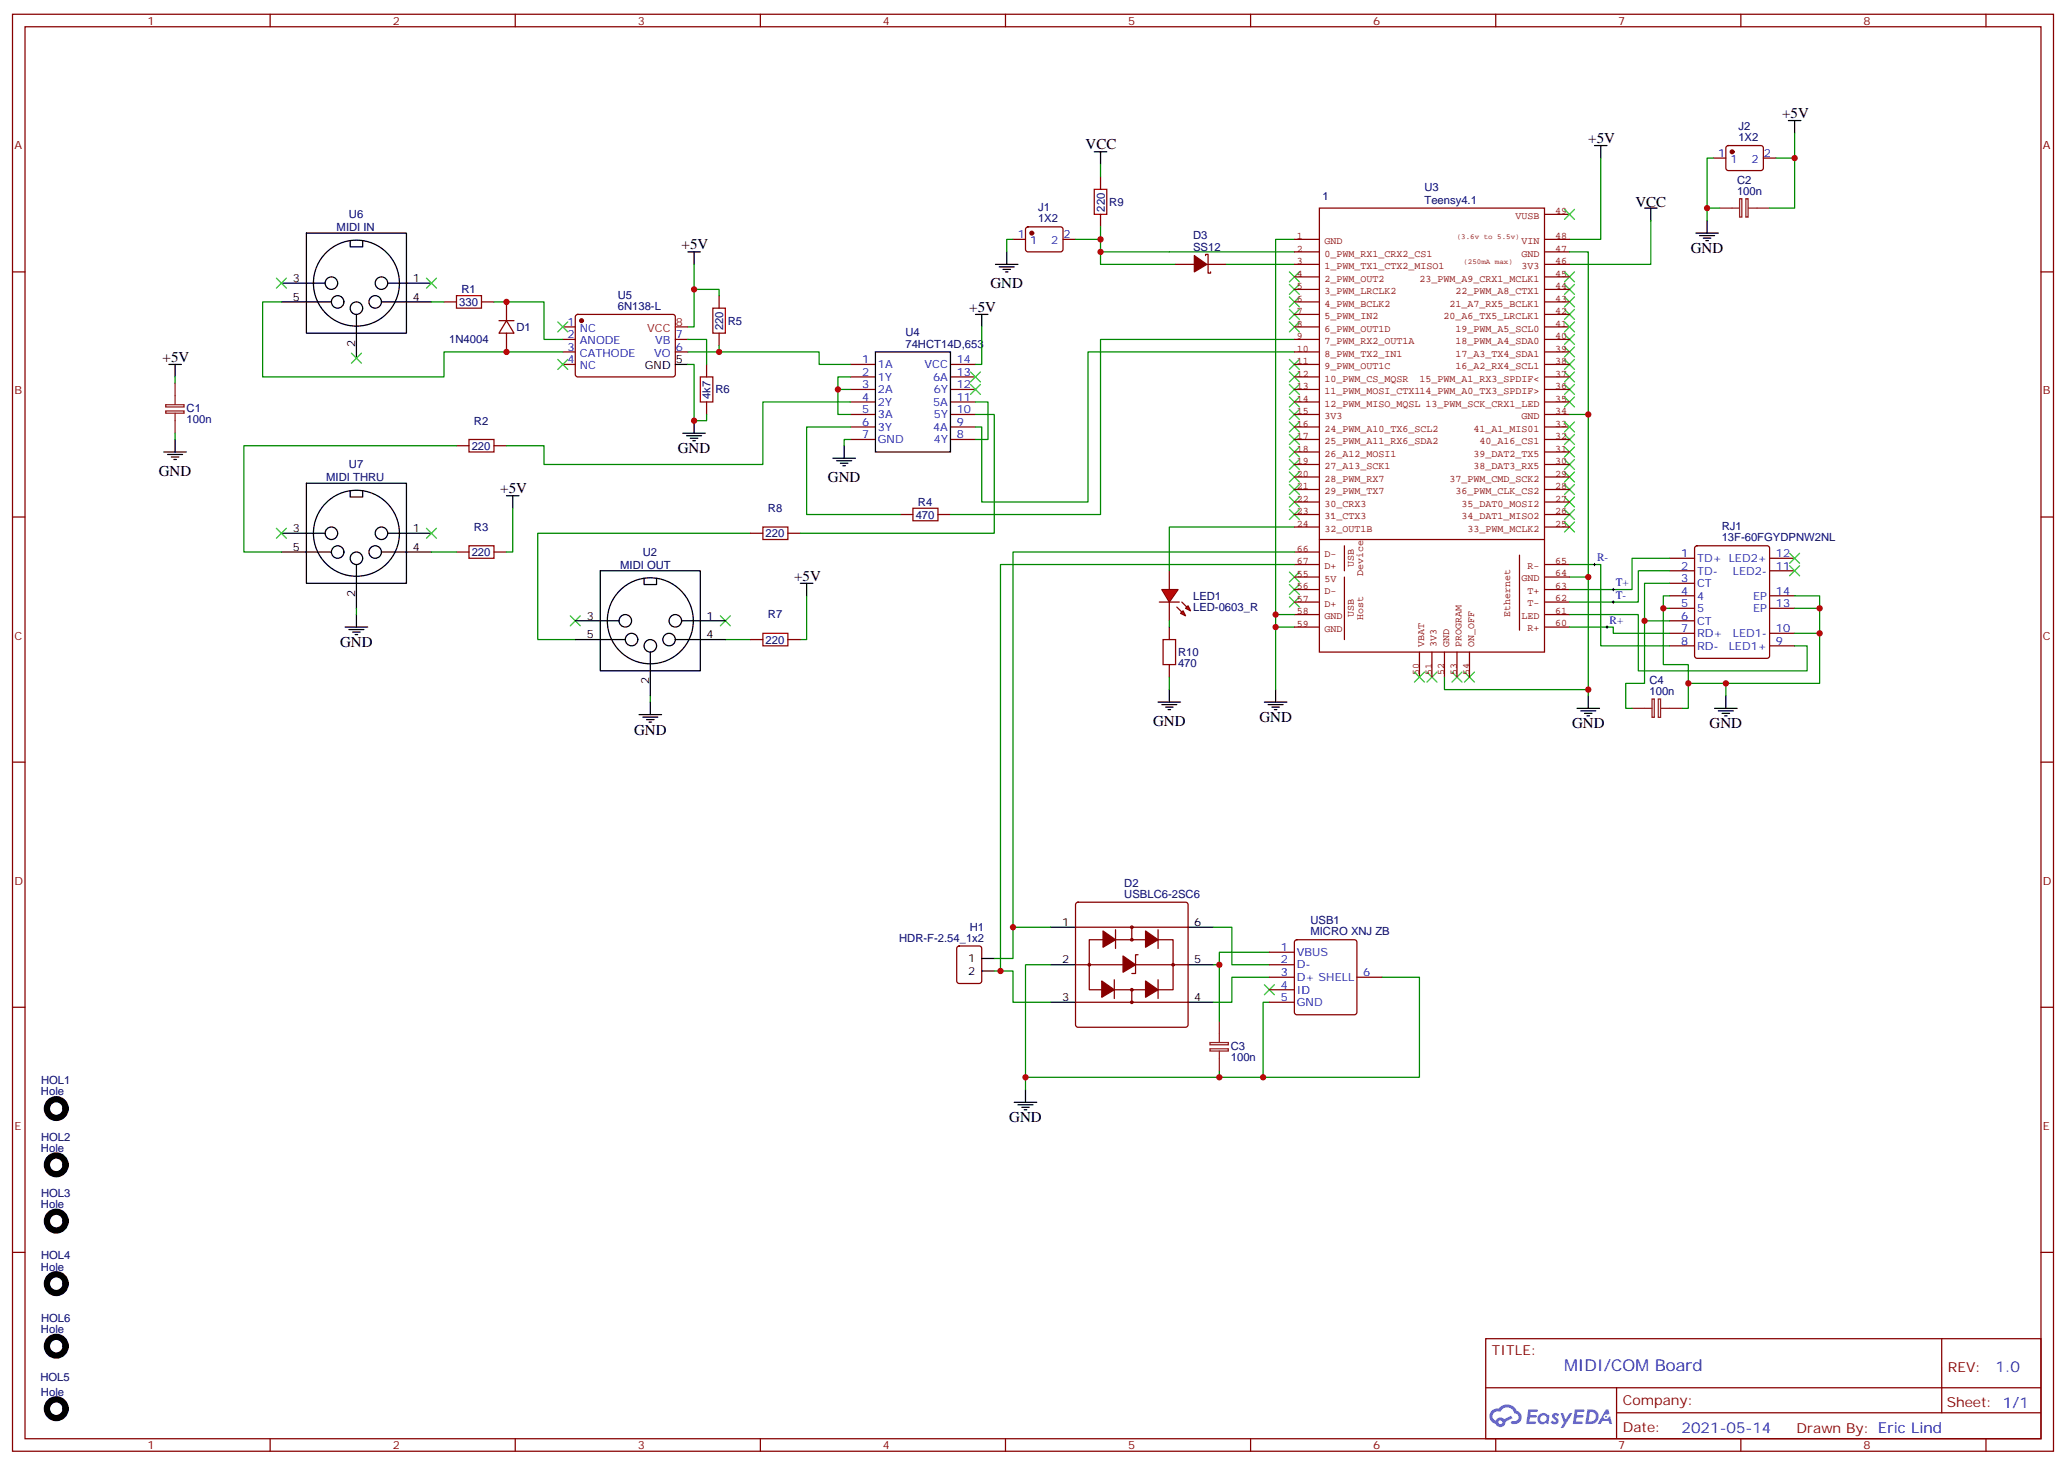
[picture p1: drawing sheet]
<svg xmlns="http://www.w3.org/2000/svg" width="583mm" height="413mm" viewBox="0 0 583 413" stroke-linecap="round" stroke-linejoin="round" font-family="sans-serif">
<g fill="none" stroke="#870000" stroke-width=".35">
<path d="M3.5 4h575.8v405.4h-575.8zM7.1 7.5h568.6v398.3h-568.6zM76.2 4v3.5M145.3 4v3.5M214.5 4v3.5M283.6 4v3.5M352.8 4v3.5M421.9 4v3.5M491.1 4v3.5M560.2 4v3.5M3.5 76.7h3.6M575.7 76.7h3.6"/>
<path d="M3.5 145.8h3.6M575.7 145.8h3.6M3.5 215h3.6M575.7 215h3.6M3.5 284.1h3.6M575.7 284.1h3.6M3.5 353.3h3.6M575.7 353.3h3.6M419.1 377.6h156.6v28.2h-156.6zM547.7 377.6v20.9M419.1 391.5h156.5M456 398.5h119.6"/>
<path d="M456 391.5v14.1M76.2 405.8v3.6M145.3 405.8v3.6M214.5 405.8v3.6M283.6 405.8v3.6M352.8 405.8v3.6M421.9 405.8v3.6M491.1 405.8v3.6M560.2 405.8v3.6"/>
</g>
<g fill="#5487ff">
<path d="M438.1 398.8a1.22 1.22 0 0 1 1.7 .3l-.4 .5a.47 .47 0 0 0-.3-.4 .47 .47 0 0 0-.5 .2v.1a1.23 1.23 0 0 1 .8 2 1.44 1.44 0 0 1-2-.3l.5-.5 .7 .4a.29 .29 0 0 0 .3-.3 .29 .29 0 0 0-.2-.3 1.04 1.04 0 0 1-.6-1.7z"/>
<path d="M431.1 397.5h2.3l.4 .2-.2 .5-1.8 .1-.1 .8h1.5l.3 .4-.3 .4h-1.6l-.2 1.1h1.7l.2 .3-.2 .3-2.6 .1z"/>
<path d="M444.2 397.5h2.4l.3 .2-.1 .5-1.8 .1-.2 .8h1.6l.3 .4-.4 .4h-1.6l-.1 1.1h1.7l.2 .3-.2 .3-2.7 .1z"/>
<path d="M453 397.6h.7l.3 1.2-.6 .3a.69 .69 0 0 0-1 .3 .69 .69 0 0 0 .4 1 .69 .69 0 0 0 .9-.7l.5-.2 .6 2.2h-.8l-.3-.9h-1.7l-.5 .9h-.8z"/>
<path d="M440.2 398.6h.8l.6 1.8 1.1-1.8h.9l-2.6 4.2h-.8l.9-1.5z"/>
<path d="M447.8 397.5l-.6 4.2h1.3a2.11 2.11 0 0 0 2.5-2.1 2.11 2.11 0 0 0-2.5-2.1zM448.5 398.3a1.39 1.39 0 0 1 1.7 1.4 1.39 1.39 0 0 1-1.8 1.3h-.3z"/>
<path d="M434.1 399.2a1.54 1.54 0 0 0-.1 2.1 1.54 1.54 0 0 0 2.1 .1l.7 .3 .3-2.3-.2-.3h-.4a1.49 1.49 0 0 0-2.4 .1zM434.3 400.2a.95 .95 0 0 1 1.9 0 .95 .95 0 0 1-1.9 0z"/>
<path d="M420.8 397.9a2.18 2.18 0 0 0 1.1 3.7 1.44 1.44 0 0 0 1.6 .9 1.44 1.44 0 0 0 1.2-1.4l2-1-.5-.8-1.9 1a1.47 1.47 0 0 0-2.4 .4 1.39 1.39 0 0 1-.7-1.9 1.39 1.39 0 0 1 2-.5 2.12 2.12 0 0 1 2.2-1.3 2.12 2.12 0 0 1 1.9 1.7 1.14 1.14 0 0 1 1 1.4 1.14 1.14 0 0 1-1.6 .8 .43 .43 0 0 0-.5 .3 .43 .43 0 0 0 .4 .5 1.98 1.98 0 0 0 2.5-1.2 1.98 1.98 0 0 0-1.2-2.6 3.1 3.1 0 0 0-5.3-.6l-.9 .1zM422.7 401.2a.55 .55 0 0 1 1.1 0 .55 .55 0 0 1-1.1 0z"/>
<circle cx="453" cy="399.6" r=".26"/>
</g>
<g fill="none" stroke="#870000" stroke-width=".35">
<path d="M310.4 49.9v3.5M483.3 44.6h3.5M487.1 41.3l.4-.2h9.5l.4 .7v5.9l-.7 .4h-9.4l-.5-.7v-5.6zM497.4 44.6h3.5M285.8 67.5h3.5M289.5 64.2l.5-.2h9.4l.5 .7-.1 5.9-.6 .4h-9.5l-.4-.7v-5.6zM299.9 67.5h3.5M310.4 60.5v3.5M331.6 74.6h5.3M340.1 72.1v-.3h.7v5.2h.7v-.3M340.4 74.6h5.3M125.2 85.2h3.6"/>
<path d="M135.8 85.2h3.5M140.8 90.5h4.2M142.9 90.5l2.1 3.5h-4.2zM142.9 85.2v5.3M142.9 94v5.3M158.7 92.2h3.6M158.7 95.7h3.6M158.7 99.3h3.6M162.5 88.9l.5-.2h27.1l.4 .7-.1 16.5-.6 .4h-27.1l-.4-.7v-16.2zM190.5 95.7h3.5M190.5 99.3h3.5M202.8 83.4v3.5"/>
<path d="M202.8 94v3.5M158.7 102.8h3.6M199.3 102.8v3.5M199.3 113.4v3.5M239.9 102.8h7M239.9 106.3h7M239.9 109.9h7M239.9 113.4h7M239.9 116.9h7M268.1 102.8h7.1M268.1 106.3h7.1M268.1 109.9h7.1"/>
<path d="M268.1 113.4h7.1M268.1 116.9h7.1M128.8 125.7h3.5M139.3 125.7h3.6M239.9 120.4h7M239.9 124h7M268.1 120.4h7.1M268.1 124h7.1M128.8 155.7h3.5M139.3 155.7h3.6M211.7 150.4h3.5M222.2 150.4h3.6"/>
<path d="M254 145.1h3.5M264.6 145.1h3.5M211.7 180.4h3.5M222.2 180.4h3.6"/>
</g>
<g fill="none" stroke="#000" stroke-width=".35">
<path d="M504.5 34h3.5M506.2 34v3.5M308.7 42.8h3.5M310.4 42.8v3.6M449.8 41.1h3.5M451.6 41.1v3.5M463.9 58.7h3.5M465.7 58.7v3.5M79.4 79.9h12.3M86.4 65.8h28.3v28.2h-28.3zM98.8 67.9v1.7h3.5v-1.7M109.4 79.9h12.3"/>
<path d="M194 71h3.6M195.8 71v3.6M280.8 74.6h6.4M281.9 75.3h4.2M282.9 76h2.1M283.6 76.7h.7M284 71v3.6M478.4 65.8h6.3M479.4 66.5h4.3M480.5 67.2h2.1M481.2 67.9h.7M481.5 62.2v3.6"/>
<path d="M79.4 85.2h14.1M100.5 88.7v12.3M107.6 85.2h14.1M246.9 99.3h21.2v28.2h-21.2zM275.2 88.7h3.5M276.9 88.7v3.5M47.6 102.8h3.6M49.4 102.8v3.5M190.5 102.8h3.5M195.8 118.7v3.5M46.2 127.5h6.4M47.3 128.2h4.2"/>
<path d="M48.3 128.9h2.1M49 129.6h.7M49.4 124v3.5M86.4 136.3h28.3v28.2h-28.3zM98.8 138.4v1.8h3.5v-1.8M142.9 139.8h3.5M144.6 139.8v3.6M192.6 122.2h6.4M193.7 122.9h4.2M194.7 123.6h2.1M195.4 124.3h.7M234.9 129.3h6.4"/>
<path d="M236 130h4.2M237.1 130.7h2.1M237.8 131.4h.7M238.1 125.7v3.6M79.4 150.4h12.3M79.4 155.7h14.1M100.5 159.2v12.4M107.6 155.7h14.1M109.4 150.4h12.3M97.4 176.9h6.3M98.4 177.6h4.3M99.5 178.3h2.1"/>
<path d="M100.2 179h.7M100.5 173.4v3.5M162.3 175.1h12.3M169.3 161h28.3v28.2h-28.3zM181.7 163.1v1.8h3.5v-1.8M192.3 175.1h12.3M225.8 164.5h3.5M227.5 164.5v3.6M162.3 180.4h14.1M183.4 183.9v12.4M183.4 198v3.6M190.5 180.4h14.1"/>
<path d="M356.7 198h6.3M357.7 198.8h4.2M358.8 199.5h2.1M359.8 194.5v3.5M444.9 199.8h6.3M448 196.3v3.5M180.3 201.6h6.3M181.3 202.3h4.3M182.4 203h2.1M183.1 203.7h.7M359.5 200.2h.7M445.9 200.5h4.2"/>
<path d="M447 201.2h2.1M447.7 201.9h.7"/>
<circle cx="93.5" cy="79.9" r="1.76"/>
<circle cx="100.5" cy="79.9" r="12.1"/>
<circle cx="107.6" cy="79.9" r="1.76"/>
<circle cx="95.2" cy="85.2" r="1.76"/>
<circle cx="100.5" cy="86.9" r="1.76"/>
<circle cx="105.8" cy="85.2" r="1.76"/>
<circle cx="93.5" cy="150.4" r="1.76"/>
<circle cx="95.2" cy="155.7" r="1.76"/>
<circle cx="100.5" cy="157.5" r="1.76"/>
<circle cx="100.5" cy="150.4" r="12.1"/>
<circle cx="105.8" cy="155.7" r="1.76"/>
<circle cx="107.6" cy="150.4" r="1.76"/>
<circle cx="176.4" cy="175.1" r="1.76"/>
<circle cx="183.4" cy="175.1" r="12.1"/>
<circle cx="190.5" cy="175.1" r="1.76"/>
<circle cx="178.2" cy="180.4" r="1.76"/>
<circle cx="183.4" cy="182.2" r="1.76"/>
<circle cx="188.7" cy="180.4" r="1.76"/>
</g>
<g fill="#870000" stroke="#870000" stroke-width=".35">
<path d="M336.9 72.1l3.5 2.5-3.5 2.1z"/>
<circle cx="164" cy="90.5" r=".53"/>
<circle cx="291" cy="65.8" r=".53"/>
<circle cx="488.6" cy="42.8" r=".53"/>
</g>
<path d="M190.5 92.2h3.5" fill="none" stroke="#f00" stroke-width=".35"/>
<path d="M308.7 53.4h3.5v7.1h-3.5zM128.8 83.4h7v3.5h-7zM201.1 86.9h3.5v7.1h-3.5zM197.6 106.3h3.5v7.1h-3.5zM132.3 124h7v3.5h-7zM132.3 154h7v3.5h-7zM215.2 148.7h7v3.5h-7zM257.5 143.4h7.1v3.5h-7.1zM215.2 178.6h7v3.6h-7z" fill="none" stroke="#a10000" stroke-width=".35"/>
<path d="M485.1 58.7h5.6M490.7 56.1h.6v5.1h-.6zM492.5 56.1h.6v5.1h-.6zM493.2 58.7h6M46.7 114.2h5.2v.6h-5.2zM46.7 115.9h5.2v.7h-5.2zM49.4 108.1v6M49.4 116.6v5.6" fill="none" stroke="#8c2424" stroke-width=".35"/>
<g fill="none" stroke="#3c3" stroke-width=".35">
<path d="M78 78.5l2.8 2.8M80.8 78.5l-2.8 2.8M120.3 78.5l2.8 2.8M123.1 78.5l-2.8 2.8M363.7 76.7l2.8 2.8M366.5 76.7l-2.8 2.8M441.3 76.7l2.8 2.8M444.1 76.7l-2.8 2.8M99.1 99.6l2.9 2.8M102 99.6l-2.9 2.8M157.3 90.8l2.9 2.8M160.2 90.8l-2.9 2.8"/>
<path d="M363.7 80.2l2.8 2.8M363.7 83.7l2.8 2.9M363.7 90.8l2.8 2.8M363.7 87.3l2.8 2.8M366.5 80.2l-2.8 2.8M366.5 83.7l-2.8 2.9M366.5 90.8l-2.8 2.8M366.5 87.3l-2.8 2.8M441.3 80.2l2.8 2.8M441.3 83.7l2.8 2.9M441.3 87.3l2.8 2.8M441.3 94.3l2.8 2.9"/>
<path d="M441.3 97.9l2.8 2.8M444.1 83.7l-2.8 2.9M444.1 87.3l-2.8 2.8M444.1 80.2l-2.8 2.8M444.1 94.3l-2.8 2.9M444.1 97.9l-2.8 2.8M157.3 101.4l2.9 2.8M160.2 101.4l-2.9 2.8M273.8 104.9l2.8 2.8M273.8 108.4l2.8 2.9M276.6 104.9l-2.8 2.8M276.6 108.4l-2.8 2.9"/>
<path d="M363.7 101.4l2.8 2.8M363.7 104.9l2.8 2.8M363.7 108.4l2.8 2.9M363.7 112l2.8 2.8M363.7 115.5l2.8 2.8M363.7 119l2.8 2.8M366.5 101.4l-2.8 2.8M366.5 104.9l-2.8 2.8M366.5 108.4l-2.8 2.9M366.5 112l-2.8 2.8M366.5 115.5l-2.8 2.8M366.5 119l-2.8 2.8"/>
<path d="M441.3 101.4l2.8 2.8M441.3 104.9l2.8 2.8M441.3 108.4l2.8 2.9M441.3 112l2.8 2.8M444.1 101.4l-2.8 2.8M444.1 104.9l-2.8 2.8M444.1 108.4l-2.8 2.9M444.1 112l-2.8 2.8M363.7 122.6l2.8 2.8M363.7 126.1l2.8 2.8M363.7 129.6l2.8 2.8M363.7 133.1l2.8 2.9"/>
<path d="M363.7 136.7l2.8 2.8M366.5 122.6l-2.8 2.8M366.5 126.1l-2.8 2.8M366.5 129.6l-2.8 2.8M366.5 133.1l-2.8 2.9M366.5 136.7l-2.8 2.8M441.3 126.1l2.8 2.8M441.3 122.6l2.8 2.8M441.3 129.6l2.8 2.8M441.3 133.1l2.8 2.9M441.3 136.7l2.8 2.8M444.1 126.1l-2.8 2.8"/>
<path d="M444.1 122.6l-2.8 2.8M444.1 129.6l-2.8 2.8M444.1 133.1l-2.8 2.9M444.1 136.7l-2.8 2.8M78 149l2.8 2.8M80.8 149l-2.8 2.8M120.3 149l2.8 2.8M123.1 149l-2.8 2.8M363.7 140.2l2.8 2.8M363.7 143.7l2.8 2.8M366.5 140.2l-2.8 2.8M366.5 143.7l-2.8 2.8"/>
<path d="M441.3 140.2l2.8 2.8M441.3 143.7l2.8 2.8M441.3 147.2l2.8 2.9M444.1 140.2l-2.8 2.8M444.1 143.7l-2.8 2.8M444.1 147.2l-2.8 2.9M160.9 173.7l2.8 2.8M163.7 173.7l-2.8 2.8M203.2 173.7l2.8 2.8M206 173.7l-2.8 2.8M363.7 161.4l2.8 2.8M363.7 164.9l2.8 2.8"/>
<path d="M363.7 168.4l2.8 2.8M366.5 161.4l-2.8 2.8M366.5 164.9l-2.8 2.8M366.5 168.4l-2.8 2.8M402.5 189.6l2.8 2.8M405.3 189.6l-2.8 2.8M409.6 189.6l2.8 2.8M412.4 189.6l-2.8 2.8M413.1 189.6l2.8 2.8M415.9 189.6l-2.8 2.8"/>
</g>
<g fill="none" stroke="#008700" stroke-width=".35">
<path d="M506.2 37.5v7.1h-5.3M310.4 46.4v3.5M451.6 44.6v22.9h-8.9M481.5 58.7h3.6M483.3 44.6h-1.8v17.6M506.2 44.6v14.1h-7M195.8 74.6v7M285.8 67.5h-1.8v3.5M303.4 67.5h7v7.1h21.2M310.4 71h54.7M310.4 64v3.5M345.7 74.6h19.4"/>
<path d="M365.1 67.5h-5.3v109.4M465.7 62.2v12.4h-23M79.4 85.2h-5.3v21.1h51.1v-7h33.5M121.7 85.2h3.5M139.3 85.2h14.2v10.5h5.2M194 95.7h5.3v7.1M202.8 83.4v-1.8h-7v10.6h-1.8M202.8 97.5v1.8h-8.8M202.8 99.3h28.3v3.5h8.8M276.9 92.2v10.6h-1.7M365.1 95.7h-54.7v49.4h-42.3M365.1 99.3h-58.2v42.3h-30v-21.2h-1.7"/>
<path d="M49.4 106.3v1.8M194 102.8h1.8v15.9h3.5v-1.8M236.4 109.9h3.5M239.9 106.3h-3.5v10.6h3.5M239.9 113.4h-24.7v17.6h-61.7v-5.3h-10.6M275.2 113.4h3.5v10.6h-3.5M275.2 116.9h5.3v33.5h-54.7M49.4 122.2v1.8M128.8 125.7h-60v30h10.6M239.9 124h-1.8v1.7M239.9 120.4h-12.4v24.7h26.5M121.7 155.7h7.1"/>
<path d="M144.6 143.4v12.3h-1.7M211.7 150.4h-60v30h10.6M100.5 171.6v1.8M227.5 168.1v12.3h-1.7M365.1 176.9h-5.3v17.6M442.7 162.8h5.3v33.5M183.4 196.3v1.7M204.6 180.4h7.1"/>
</g>
<g fill="none" stroke="#000" stroke-width="1.8">
<circle cx="15.9" cy="312.7" r="2.65"/>
<circle cx="15.9" cy="328.6" r="2.65"/>
<circle cx="15.9" cy="344.5" r="2.65"/>
<circle cx="15.9" cy="362.1" r="2.65"/>
</g>
<g fill="#f00" stroke="#870000" stroke-width=".35">
<path d="M327.7 166.3h4.6l-2.5 3.5z"/>
<path d="M327 169.8h5.7z"/>
</g>
<g fill="#870000" stroke="#870000" stroke-width=".35">
<path d="M333.4 169.8l1.4 1.4z"/>
<path d="M332 171.2l1.4 1.4z"/>
</g>
<g fill="#f00" stroke="#870000" stroke-width=".35">
<path d="M334.4 171.6l.7-.7 .7 1.4z"/>
<path d="M333 173l.7-.7 .7 1.4z"/>
</g>
<path d="M329.8 161v5.3M329.8 169.8v5.3M329.8 176.9v3.5M329.8 187.5v3.5M270.1 267l.5-.2h5.6l.7 .5v9.4l-.4 .7h-5.9l-.7-.4v-9.5z" fill="none" stroke="#870000" stroke-width=".35"/>
<path d="M328.1 180.4h3.5v7.1h-3.5z" fill="none" stroke="#a10000" stroke-width=".35"/>
<path d="M326.7 198h6.3M327.7 198.8h4.3M328.8 199.5h2.1M329.8 194.5v3.5M329.5 200.2h.7M276.9 270.4h3.6M276.9 273.9h3.6" fill="none" stroke="#000" stroke-width=".35"/>
<path d="M365.1 148.7h-35.3v12.3M329.8 175.1v1.8M329.8 191v3.5" fill="none" stroke="#008700" stroke-width=".35"/>
<path d="M303.6 254.7l.5-.2h30.3l.5 .2 .2 .5v33.9l-.2 .5-.5 .2h-30.3l-.5-.3-.2-.4v-33.9z" fill="#fff" stroke="#870000" stroke-width=".35"/>
<g fill="none" stroke="#000" stroke-width=".35">
<path d="M483.7 199.8h6.3M486.8 196.3v3.5M484.7 200.5h4.2M485.8 201.2h2.1M486.5 201.9h.7M296.3 261.5h7.1M296.3 272.1h7.1M335.1 261.5h7.1M335.1 272.1h7.1M296.3 282.7h7.1M335.1 282.7h7.1M286.1 310.9h6.4"/>
<path d="M287.2 311.6h4.2M288.2 312.3h2.1M288.9 313.1h.7M289.3 307.4v3.5"/>
</g>
<g fill="none" stroke="#870000" stroke-width=".35">
<path d="M471 157.5h7M478.2 154.2l.5-.2h19.8l.6 .4 .1 30.6-.5 .6-20 .1-.6-.5-.1-30.5zM499.2 157.5h7M471 161h7M471 164.5h7M471 168.1h7M471 171.6h7M471 175.1h7M471 178.6h7M499.2 161h7M499.2 168.1h7M499.2 171.6h7"/>
<path d="M499.2 178.6h7M471 182.2h7M499.2 182.2h7M303.4 261.5h31.7M303.4 272.1h31.7M307.3 265.1h23.6v14.1h-23.6zM314.3 276.4v5.3M314.7 262.3v5.2M319.3 261.5v3.6M319.3 279.2v3.5M321 269.3h-.7v5.3h-1M326.7 262.3v5.2"/>
<path d="M326.7 276.4v5.3M358.1 272.1h7M358.1 279.2h7M358.1 275.7h7M358.1 268.6h7M365.4 265.3l.4-.2h16.3l.5 .2 .2 .5v19.7l-.3 .5-.4 .2h-16.3l-.5-.2-.2-.5v-19.7zM382.8 275.7h7M303.4 282.7h31.7M358.1 282.7h7"/>
<circle cx="307.3" cy="272.1" r=".35"/>
<circle cx="319.3" cy="261.5" r=".35"/>
<circle cx="319.3" cy="279.2" r=".35"/>
<circle cx="319.3" cy="265.1" r=".35"/>
<circle cx="330.9" cy="272.1" r=".35"/>
<circle cx="319.3" cy="282.7" r=".35"/>
</g>
<g fill="#870000" stroke="#870000" stroke-width=".35">
<path d="M316.8 269.7l3.5 2.4-3.5 2.1z"/>
<path d="M311.1 262.6l3.6 2.5-3.6 2.1z"/>
<path d="M323.1 262.6l3.6 2.5-3.6 2.1z"/>
<path d="M310.8 276.7l3.5 2.5-3.5 2.1z"/>
<path d="M323.1 276.7l3.6 2.5-3.6 2.1z"/>
</g>
<path d="M460.4 199.8h5.6M466 197.2h.7v5.2h-.7zM467.8 197.2h.6v5.2h-.6zM468.5 199.8h6M341.3 294.1h5.2v.6h-5.2zM341.3 295.8h5.2v.7h-5.2zM344 288v6M344 296.5v5.6" fill="none" stroke="#8c2424" stroke-width=".35"/>
<g fill="none" stroke="#008700" stroke-width=".35">
<path d="M442.7 71h5.3v91.8M442.7 116.9h5.3M365.1 155.7h-79.3v105.8M365.1 159.2h-82.9v114.7M442.7 159.2h8.9v23h19.4M471 157.5h-10.6v8.8h-17.7M359.8 173.4h5.3M442.7 176.9h12.4v1.7h15.9M442.7 173.4h19.4v15.8h47.7v-7h-3.6M463.9 175.1h7.1M469.2 171.6v15.9h7v12.3h-1.7M471 161h-8.9v8.8h-19.4"/>
<path d="M471 168.1h-1.8v3.5h1.8M471 164.5h-7.1v28.3h-5.3v7h1.8M506.2 171.6h7.1v21.2h-26.5v3.5M506.2 168.1h7.1v3.5M506.2 178.6h7.1M407.5 191v3.5h40.5M476.2 192.8h10.6M280.5 273.9h5.3v8.8h10.5M296.3 261.5h-10.5v8.9h-5.3M296.3 272.1h-7v35.3M342.2 261.5h5.3v10.6h10.6M344 272.1v15.9"/>
<path d="M358.1 268.6h-14.1v3.5h-1.8M358.1 275.7h-10.6v7h-5.3M389.8 275.7h10.6v28.2h-44.1M358.1 282.7h-1.8v21.2h-12.3M344 302.1v1.8h-54.7"/>
</g>
<g fill="none" stroke="#3c3" stroke-width=".35">
<path d="M441.3 59.1l2.8 2.8M444.1 59.1l-2.8 2.8M441.3 90.8l2.8 2.8M444.1 90.8l-2.8 2.8M441.3 119l2.8 2.8M444.1 119l-2.8 2.8M504.8 156.1l2.8 2.8M504.8 159.6l2.8 2.8M507.6 156.1l-2.8 2.8M507.6 159.6l-2.8 2.8M399 189.6l2.8 2.8M401.8 189.6l-2.8 2.8"/>
<path d="M356.7 277.8l2.8 2.8M359.5 277.8l-2.8 2.8"/>
</g>
<g fill="none" stroke="#850000" stroke-width=".35">
<path d="M372.2 58.7h63.5v125.2h-63.5zM365.1 78.1h7.1M365.1 74.6h7.1M365.1 71h7.1M365.1 67.5h7.1M435.7 78.1h7M435.7 74.6h7M435.7 71h7M435.7 67.5h7M435.7 60.5h7M365.1 99.3h7.1M365.1 95.7h7.1"/>
<path d="M365.1 92.2h7.1M365.1 88.7h7.1M365.1 85.2h7.1M365.1 81.6h7.1M435.7 99.3h7M435.7 95.7h7M435.7 92.2h7M435.7 88.7h7M435.7 85.2h7M435.7 81.6h7M365.1 102.8h7.1M365.1 106.3h7.1"/>
<path d="M365.1 109.9h7.1M365.1 113.4h7.1M365.1 116.9h7.1M435.7 102.8h7M435.7 106.3h7M435.7 109.9h7M435.7 113.4h7M435.7 116.9h7M365.1 120.4h7.1M365.1 124h7.1M365.1 127.5h7.1M365.1 131h7.1"/>
<path d="M365.1 134.5h7.1M365.1 138.1h7.1M435.7 120.4h7M435.7 124h7M435.7 127.5h7M435.7 131h7M435.7 134.5h7M435.7 138.1h7M365.1 141.6h7.1M365.1 145.1h7.1M365.1 148.7h7.1M365.1 159.2h7.1"/>
<path d="M365.1 155.7h7.1M372.2 152.2h63.5M375.7 145.1h.1M379.2 154v7M428.6 156.6v21.2M435.7 141.6h7M435.7 145.1h7M435.7 148.7h7M435.7 159.2h7M365.1 162.8h7.1M365.1 166.3h7.1M365.1 169.8h7.1"/>
<path d="M365.1 173.4h7.1M365.1 176.9h7.1M379.2 162.8v17.6M435.7 162.8h7M435.7 166.3h7M435.7 169.8h7M435.7 173.4h7M435.7 176.9h7M400.4 183.9v7.1M403.9 183.9v7.1M407.5 183.9v7.1M411 183.9v7.1"/>
<path d="M414.5 183.9v7.1"/>
</g>
<path d="M449.4 159.2h.7M449.8 158.9v.7M453 176.9h.7M453.3 176.5v.7M454.7 166.3h.7M454.7 169.8h.7M455.1 165.9v.8M455.1 169.5v.7" fill="none" stroke="#000" stroke-width=".28"/>
<g fill="none" stroke="#000" stroke-width="1.8">
<circle cx="15.9" cy="379.7" r="2.65"/>
<circle cx="15.9" cy="397.4" r="2.65"/>
</g>
<g fill="#c00">
<circle cx="142.9" cy="85.2" r=".88"/>
<circle cx="142.9" cy="99.3" r=".88"/>
<circle cx="195.8" cy="118.7" r=".88"/>
<circle cx="202.8" cy="99.3" r=".88"/>
<circle cx="236.4" cy="109.9" r=".88"/>
<circle cx="195.8" cy="81.6" r=".88"/>
<circle cx="506.2" cy="44.6" r=".88"/>
<circle cx="481.5" cy="58.7" r=".88"/>
<circle cx="289.3" cy="303.9" r=".88"/>
<circle cx="344" cy="272.1" r=".88"/>
<circle cx="344" cy="303.9" r=".88"/>
<circle cx="356.3" cy="303.9" r=".88"/>
<circle cx="448" cy="162.8" r=".88"/>
<circle cx="448" cy="116.9" r=".88"/>
<circle cx="513.3" cy="171.6" r=".88"/>
<circle cx="463.9" cy="175.1" r=".88"/>
<circle cx="469.2" cy="171.6" r=".88"/>
<circle cx="486.8" cy="192.8" r=".88"/>
<circle cx="476.3" cy="192.8" r=".88"/>
<circle cx="513.3" cy="178.6" r=".88"/>
<circle cx="359.8" cy="176.9" r=".88"/>
<circle cx="448" cy="194.5" r=".88"/>
<circle cx="310.4" cy="71" r=".88"/>
<circle cx="310.4" cy="67.5" r=".88"/>
<circle cx="359.8" cy="173.4" r=".88"/>
<circle cx="285.8" cy="261.5" r=".88"/>
<circle cx="282.2" cy="273.9" r=".88"/>
</g>
<text font-size="4.6" fill="#00f" x="441.2" y="386.6">MIDI/COM Board</text>
<g font-size="4.2">
<text x="502.7" y="33.3">+5V</text>
<text x="448" y="40.4">+5V</text>
<text x="306.2" y="42.1">VCC</text>
<text x="461.3" y="58.3">VCC</text>
<text x="192.3" y="70.3">+5V</text>
<text x="477" y="71.4">GND</text>
<text x="279.4" y="81.3">GND</text>
<text x="273.4" y="88">+5V</text>
<text x="45.9" y="102.1">+5V</text>
<text x="191.2" y="127.8">GND</text>
<text x="44.8" y="134.2">GND</text>
<text x="233.5" y="136">GND</text>
<text x="141.1" y="139.1">+5V</text>
<text x="224" y="163.8">+5V</text>
<text x="96" y="182.5">GND</text>
<text x="355.2" y="203.7">GND</text>
<text x="178.9" y="207.2">GND</text>
<text x="325.3" y="204.8">GND</text>
<text x="443.4" y="205.5">GND</text>
<text x="482.2" y="205.5">GND</text>
<text x="284.7" y="316.6">GND</text>
</g>
<g font-size="4.2" fill="#00f">
<text x="562.9" y="386.9">1.0</text>
<text x="474.4" y="404.2">2021-05-14</text>
</g>
<g font-size="3.9" fill="#800">
<text x="420.9" y="382.2">TITLE:</text>
<text x="549.5" y="386.9">REV:</text>
<text x="457.8" y="396.4">Company:</text>
<text x="549.1" y="397">Sheet: 1/1</text>
<text x="457.8" y="404.1">Date:</text>
<text x="506.8" y="404.2">Drawn By: Eric Lind</text>
</g>
<g font-size="3.2" fill="#800">
<text x="41.6" y="7">1</text>
<text x="110.8" y="7">2</text>
<text x="179.9" y="7">3</text>
<text x="249.1" y="7">4</text>
<text x="318.2" y="7">5</text>
<text x="387.3" y="7">6</text>
<text x="456.5" y="7">7</text>
<text x="525.6" y="7">8</text>
<text x="4.1" y="42.1">A</text>
<text x="576.3" y="42.1">A</text>
<text x="4.1" y="111.3">B</text>
<text x="576.3" y="111.3">B</text>
<text x="4.1" y="180.4">C</text>
<text x="576.3" y="180.4">C</text>
<text x="4.1" y="249.6">D</text>
<text x="576.3" y="249.6">D</text>
<text x="4.1" y="318.7">E</text>
<text x="576.3" y="318.7">E</text>
<text x="41.6" y="408.8">1</text>
<text x="110.8" y="408.8">2</text>
<text x="179.9" y="408.8">3</text>
<text x="249.1" y="408.8">4</text>
<text x="318.2" y="408.8">5</text>
<text x="387.3" y="408.8">6</text>
<text x="456.5" y="408.8">7</text>
<text x="525.6" y="408.8">8</text>
</g>
<g font-size="3.2" fill="#000080">
<text x="490.4" y="39.8">1X2</text>
<text x="490.4" y="36.7">J2</text>
<text x="401.8" y="53.8">U3</text>
<text x="490" y="51.8">C2</text>
<text x="292.8" y="59.6">J1</text>
<text x="311.6" y="59.7" transform="rotate(-90 311.6 59.7)">220</text>
<text x="312.9" y="58.1">R9</text>
<text x="373" y="56.4">1</text>
<text x="401.8" y="57.6">Teensy4.1</text>
<text x="490" y="55">100n</text>
<text x="95" y="65.1">MIDI IN</text>
<text x="98.4" y="61.6">U6</text>
<text x="292.8" y="62.7">1X2</text>
<text x="336.6" y="70.7">SS12</text>
<text x="336.6" y="67.5">D3</text>
<text x="130.2" y="82.8">R1</text>
<text x="129.5" y="86.3">330</text>
<text x="174.3" y="87.4">6N138-L</text>
<text x="174.3" y="84.3">U5</text>
<text x="145.7" y="93.3">D1</text>
<text x="204" y="93.2" transform="rotate(-90 204 93.2)">220</text>
<text x="205.3" y="91.6">R5</text>
<text x="255.4" y="94.9">U4</text>
<text x="126.7" y="96.9">1N4004</text>
<text x="255.4" y="98">74HCT14D,653</text>
<text x="200.5" y="112.5" transform="rotate(-90 200.5 112.5)">4k7</text>
<text x="201.8" y="111">R6</text>
<text x="52.6" y="119.4">100n</text>
<text x="52.6" y="116.3">C1</text>
<text x="133.7" y="119.8">R2</text>
<text x="133.1" y="126.9">220</text>
<text x="92" y="135.7">MIDI THRU</text>
<text x="98.4" y="132.1">U7</text>
<text x="258.9" y="142.8">R4</text>
<text x="133.7" y="149.8">R3</text>
<text x="216.6" y="144.5">R8</text>
<text x="258.3" y="146.3">470</text>
<text x="485.7" y="149.6">RJ1</text>
<text x="216" y="151.6">220</text>
<text x="485.7" y="152.7">13F-60FGYDPNW2NL</text>
<text x="133.1" y="156.9">220</text>
<text x="174.9" y="160.4">MIDI OUT</text>
<text x="181.3" y="156.8">U2</text>
<text x="336.5" y="172.4">LED-0603_R</text>
<text x="336.5" y="169.2">LED1</text>
<text x="216.6" y="174.4">R7</text>
<text x="216" y="181.6">220</text>
<text x="332.3" y="185.1">R10</text>
<text x="332.3" y="188.2">470</text>
<text x="465.3" y="196.1">100n</text>
<text x="465.3" y="192.9">C4</text>
<text x="317.2" y="250.3">D2</text>
<text x="317.2" y="253.4">USBLC6-2SC6</text>
<text x="273.6" y="262.6">H1</text>
<text x="369.6" y="263.9">MICRO XNJ ZB</text>
<text x="369.6" y="260.7">USB1</text>
<text x="253.6" y="265.8">HDR-F-2.54_1x2</text>
<text x="347.2" y="299.4">100n</text>
<text x="347.2" y="296.2">C3</text>
<text x="11.6" y="305.9">HOL1</text>
<text x="11.6" y="309">Hole</text>
<text x="11.6" y="321.7">HOL2</text>
<text x="11.6" y="324.9">Hole</text>
<text x="11.6" y="340.7">Hole</text>
<text x="11.6" y="337.6">HOL3</text>
<text x="11.6" y="358.4">Hole</text>
<text x="11.6" y="355.2">HOL4</text>
<text x="11.6" y="376">Hole</text>
<text x="11.6" y="372.9">HOL6</text>
<text x="11.4" y="389.6">HOL5</text>
<text x="11.6" y="393.7">Hole</text>
</g>
<g font-size="3.2" fill="#00f">
<text x="484.6" y="44.2">1</text>
<text x="488.1" y="46">1</text>
<text x="494.1" y="46">2</text>
<text x="497.6" y="44.2">2</text>
<text x="287.1" y="67.2">1</text>
<text x="290.6" y="68.9">1</text>
<text x="296.5" y="68.9">2</text>
<text x="300" y="67.2">2</text>
<text x="160.1" y="91.9">1</text>
<text x="160.1" y="95.4">2</text>
<text x="163.6" y="93.6">NC</text>
<text x="190.7" y="95.4">7</text>
<text x="160.1" y="98.9">3</text>
<text x="163.6" y="97.2">ANODE</text>
<text x="163.6" y="100.7">CATHODE</text>
<text x="184.5" y="100.7">VO</text>
<text x="184.9" y="97.2">VB</text>
<text x="190.7" y="98.9">6</text>
<text x="160.1" y="102.4">4</text>
<text x="163.6" y="104.2">NC</text>
<text x="243.2" y="102.4">1</text>
<text x="243.2" y="106">2</text>
<text x="247.6" y="103.9">1A</text>
<text x="247.6" y="107.4">1Y</text>
<text x="260.8" y="103.9">VCC</text>
<text x="263.2" y="107.4">6A</text>
<text x="269.9" y="106">13</text>
<text x="269.9" y="102.4">14</text>
<text x="243.2" y="109.5">3</text>
<text x="243.2" y="113">4</text>
<text x="247.6" y="110.9">2A</text>
<text x="263.4" y="110.9">6Y</text>
<text x="269.9" y="113">11</text>
<text x="269.9" y="109.5">12</text>
<text x="243.2" y="116.6">5</text>
<text x="247.6" y="114.4">2Y</text>
<text x="247.6" y="118">3A</text>
<text x="263.2" y="114.4">5A</text>
<text x="263.4" y="118">5Y</text>
<text x="269.9" y="116.6">10</text>
<text x="243.2" y="120.1">6</text>
<text x="243.2" y="123.6">7</text>
<text x="247.6" y="121.5">3Y</text>
<text x="247.6" y="125">GND</text>
<text x="263.2" y="121.5">4A</text>
<text x="263.4" y="125">4Y</text>
<text x="269.9" y="123.6">8</text>
<text x="269.9" y="120.1">9</text>
<text x="450.5" y="158.4">R-</text>
<text x="474.2" y="157.1">1</text>
<text x="474.2" y="160.7">2</text>
<text x="478.7" y="158.5">TD+ LED2+</text>
<text x="500.9" y="160.7">11</text>
<text x="500.9" y="157.1">12</text>
<text x="455.8" y="165.4">T+</text>
<text x="474.2" y="164.2">3</text>
<text x="474.2" y="167.7">4</text>
<text x="478.7" y="162.1">TD-</text>
<text x="478.7" y="165.6">CT</text>
<text x="488.8" y="162.1">LED2-</text>
<text x="500.9" y="167.7">14</text>
<text x="455.8" y="168.9">T-</text>
<text x="474.2" y="171.2">5</text>
<text x="478.7" y="169.1">4</text>
<text x="478.7" y="172.6">5</text>
<text x="494.6" y="172.6">EP</text>
<text x="494.6" y="169.1">EP</text>
<text x="500.9" y="171.2">13</text>
<text x="454" y="176">R+</text>
<text x="474.2" y="174.8">6</text>
<text x="474.2" y="178.3">7</text>
<text x="478.7" y="176.2">CT</text>
<text x="478.7" y="179.7">RD+</text>
<text x="488.8" y="179.7">LED1-</text>
<text x="500.9" y="178.3">10</text>
<text x="474.2" y="181.8">8</text>
<text x="478.7" y="183.2">RD-</text>
<text x="487.6" y="183.2">LED1+</text>
<text x="500.9" y="181.8">9</text>
<text x="361.3" y="268.3">1</text>
<text x="365.8" y="269.7">VBUS</text>
<text x="361.3" y="275.3">3</text>
<text x="361.3" y="271.8">2</text>
<text x="365.8" y="273.2">D-</text>
<text x="384.5" y="275.3">6</text>
<text x="361.3" y="278.8">4</text>
<text x="365.8" y="280.2">ID</text>
<text x="365.8" y="276.7">D+ SHELL</text>
<text x="361.3" y="282.4">5</text>
<text x="365.8" y="283.8">GND</text>
</g>
<g font-size="3.2">
<text x="82.6" y="79.5">3</text>
<text x="116.4" y="79.5">1</text>
<text x="82.6" y="84.8">5</text>
<text x="116.4" y="84.8">4</text>
<text x="100.2" y="97.8" transform="rotate(-90 100.2 97.8)">2</text>
<text x="181.9" y="104.2">GND</text>
<text x="190.7" y="102.4">5</text>
<text x="82.6" y="150.1">3</text>
<text x="82.6" y="155.4">5</text>
<text x="116.4" y="150.1">1</text>
<text x="116.4" y="155.4">4</text>
<text x="100.2" y="168.3" transform="rotate(-90 100.2 168.3)">2</text>
<text x="165.6" y="174.8">3</text>
<text x="199.3" y="174.8">1</text>
<text x="165.6" y="180.1">5</text>
<text x="199.3" y="180.1">4</text>
<text x="183.1" y="193" transform="rotate(-90 183.1 193)">2</text>
<text x="299.6" y="261.2">1</text>
<text x="336.9" y="261.2">6</text>
<text x="273.1" y="271.4">1</text>
<text x="273.1" y="275">2</text>
<text x="299.6" y="271.8">2</text>
<text x="336.9" y="271.8">5</text>
<text x="299.6" y="282.4">3</text>
<text x="336.9" y="282.4">4</text>
</g>
<g font-size="3.2" fill="#f00">
<text x="182.6" y="93.6">VCC</text>
<text x="190.7" y="91.9">8</text>
</g>
<g font-size="2.8" fill="#840000">
<text x="427.5" y="61.8">VUSB</text>
<text x="438.6" y="60.4">49</text>
<text x="365.8" y="67.5">1</text>
<text x="365.8" y="71">2</text>
<text x="373.6" y="68.8">GND</text>
<text x="429.2" y="68.8">VIN</text>
<text x="438.6" y="71">47</text>
<text x="438.6" y="67.5">48</text>
<text x="365.8" y="74.5">3</text>
<text x="373.6" y="72.4">0_PWM_RX1_CRX2_CS1</text>
<text x="373.6" y="75.9">1_PWM_TX1_CTX2_MISO1</text>
<text x="429.2" y="75.9">3V3</text>
<text x="429.2" y="72.4">GND</text>
<text x="438.6" y="74.5">46</text>
<text x="365.8" y="81.6">5</text>
<text x="365.8" y="78.1">4</text>
<text x="373.6" y="83">3_PWM_LRCLK2</text>
<text x="373.6" y="79.4">2_PWM_OUT2</text>
<text x="400.4" y="79.4">23_PWM_A9_CRX1_MCLK1</text>
<text x="410.6" y="83">22_PWM_A8_CTX1</text>
<text x="438.6" y="81.6">44</text>
<text x="438.6" y="78.1">45</text>
<text x="365.8" y="85.1">6</text>
<text x="365.8" y="88.7">7</text>
<text x="373.6" y="86.5">4_PWM_BCLK2</text>
<text x="408.9" y="86.5">21_A7_RX5_BCLK1</text>
<text x="438.6" y="88.7">42</text>
<text x="438.6" y="85.1">43</text>
<text x="365.8" y="92.2">8</text>
<text x="365.8" y="95.7">9</text>
<text x="373.6" y="90">5_PWM_IN2</text>
<text x="373.6" y="93.5">6_PWM_OUT1D</text>
<text x="407.2" y="90">20_A6_TX5_LRCLK1</text>
<text x="410.6" y="93.5">19_PWM_A5_SCL0</text>
<text x="438.6" y="95.7">40</text>
<text x="438.6" y="92.2">41</text>
<text x="365.8" y="99.2">10</text>
<text x="373.6" y="100.6">8_PWM_TX2_IN1</text>
<text x="373.6" y="97.1">7_PWM_RX2_OUT1A</text>
<text x="410.6" y="100.6">17_A3_TX4_SDA1</text>
<text x="410.6" y="97.1">18_PWM_A4_SDA0</text>
<text x="438.6" y="99.2">39</text>
<text x="365.8" y="102.8">11</text>
<text x="365.8" y="106.3">12</text>
<text x="373.6" y="104.1">9_PWM_OUT1C</text>
<text x="373.6" y="107.7">10_PWM_CS_MQSR</text>
<text x="400.4" y="107.7">15_PWM_A1_RX3_SPDIF&lt;</text>
<text x="410.6" y="104.1">16_A2_RX4_SCL1</text>
<text x="438.6" y="106.3">37</text>
<text x="438.6" y="102.8">38</text>
<text x="365.8" y="109.8">13</text>
<text x="365.8" y="113.3">14</text>
<text x="373.6" y="111.2">11_PWM_MOSI_CTX114_PWM_A0_TX3_SPDIF&gt;</text>
<text x="438.6" y="113.3">35</text>
<text x="438.6" y="109.8">36</text>
<text x="365.8" y="116.9">15</text>
<text x="373.6" y="114.7">12_PWM_MISO_MQSL 13_PWM_SCK_CRX1_LED</text>
<text x="373.6" y="118.2">3V3</text>
<text x="429.2" y="118.2">GND</text>
<text x="438.6" y="116.9">34</text>
<text x="365.8" y="120.4">16</text>
<text x="365.8" y="123.9">17</text>
<text x="373.6" y="121.8">24_PWM_A10_TX6_SCL2</text>
<text x="373.6" y="125.3">25_PWM_A11_RX6_SDA2</text>
<text x="415.6" y="121.8">41_A1_MIS01</text>
<text x="417.3" y="125.3">40_A16_CS1</text>
<text x="438.6" y="123.9">32</text>
<text x="438.6" y="120.4">33</text>
<text x="365.8" y="127.5">18</text>
<text x="365.8" y="131">19</text>
<text x="373.6" y="128.8">26_A12_MOSI1</text>
<text x="415.6" y="128.8">39_DAT2_TX5</text>
<text x="438.6" y="131">30</text>
<text x="438.6" y="127.5">31</text>
<text x="365.8" y="134.5">20</text>
<text x="373.6" y="132.3">27_A13_SCK1</text>
<text x="373.6" y="135.9">28_PWM_RX7</text>
<text x="408.9" y="135.9">37_PWM_CMD_SCK2</text>
<text x="415.6" y="132.3">38_DAT3_RX5</text>
<text x="438.6" y="134.5">29</text>
<text x="365.8" y="138">21</text>
<text x="365.8" y="141.6">22</text>
<text x="373.6" y="139.4">29_PWM_TX7</text>
<text x="373.6" y="142.9">30_CRX3</text>
<text x="410.6" y="139.4">36_PWM_CLK_CS2</text>
<text x="412.3" y="142.9">35_DAT0_MOSI2</text>
<text x="438.6" y="141.6">27</text>
<text x="438.6" y="138">28</text>
<text x="365.8" y="145.1">23</text>
<text x="365.8" y="148.6">24</text>
<text x="373.6" y="146.5">31_CTX3</text>
<text x="373.6" y="150">32_OUT1B</text>
<text x="412.3" y="146.5">34_DAT1_MISO2</text>
<text x="413.9" y="150">33_PWM_MCLK2</text>
<text x="438.6" y="148.6">25</text>
<text x="438.6" y="145.1">26</text>
<text x="365.8" y="155.7">66</text>
<text x="365.8" y="159.2">67</text>
<text x="373.6" y="157">D-</text>
<text x="373.6" y="160.6">D+</text>
<text x="381.9" y="160" transform="rotate(-90 381.9 160)">USB</text>
<text x="430.9" y="160.4">R-</text>
<text x="438.6" y="159">65</text>
<text x="365.8" y="162.7">55</text>
<text x="365.8" y="166.3">56</text>
<text x="373.6" y="164.1">5V</text>
<text x="373.6" y="167.6">D-</text>
<text x="384.5" y="162.6" transform="rotate(-90 384.5 162.6)">Device</text>
<text x="429.2" y="163.9">GND</text>
<text x="430.9" y="167.4">T+</text>
<text x="438.6" y="166.1">63</text>
<text x="438.6" y="162.6">64</text>
<text x="365.8" y="169.8">57</text>
<text x="365.8" y="173.3">58</text>
<text x="373.6" y="171.2">D+</text>
<text x="426" y="174" transform="rotate(-90 426 174)">Ethernet</text>
<text x="430.9" y="171">T-</text>
<text x="438.6" y="173.1">61</text>
<text x="438.6" y="169.6">62</text>
<text x="365.8" y="176.8">59</text>
<text x="373.6" y="174.7">GND</text>
<text x="373.6" y="178.2">GND</text>
<text x="381.9" y="174.1" transform="rotate(-90 381.9 174.1)">USB</text>
<text x="384.5" y="175" transform="rotate(-90 384.5 175)">Host</text>
<text x="429.2" y="174.5">LED</text>
<text x="430.9" y="178">R+</text>
<text x="438.6" y="176.7">60</text>
<text x="401.7" y="182.5" transform="rotate(-90 401.7 182.5)">VBAT</text>
<text x="405.3" y="182.5" transform="rotate(-90 405.3 182.5)">3V3</text>
<text x="408.8" y="182.5" transform="rotate(-90 408.8 182.5)">GND</text>
<text x="412.3" y="182.5" transform="rotate(-90 412.3 182.5)">PROGRAM</text>
<text x="415.8" y="182.5" transform="rotate(-90 415.8 182.5)">ON_OFF</text>
<text x="400.4" y="190.3" transform="rotate(-90 400.4 190.3)">50</text>
<text x="403.9" y="190.3" transform="rotate(-90 403.9 190.3)">51</text>
<text x="407.4" y="190.3" transform="rotate(-90 407.4 190.3)">52</text>
<text x="411" y="190.3" transform="rotate(-90 411 190.3)">53</text>
<text x="414.5" y="190.3" transform="rotate(-90 414.5 190.3)">54</text>
</g>
<g font-size="2.1" fill="#840000">
<text x="410.9" y="67.5">(3.6v to 5.5v)</text>
<text x="412.8" y="74.6">(250mA max)</text>
</g>
</svg>
